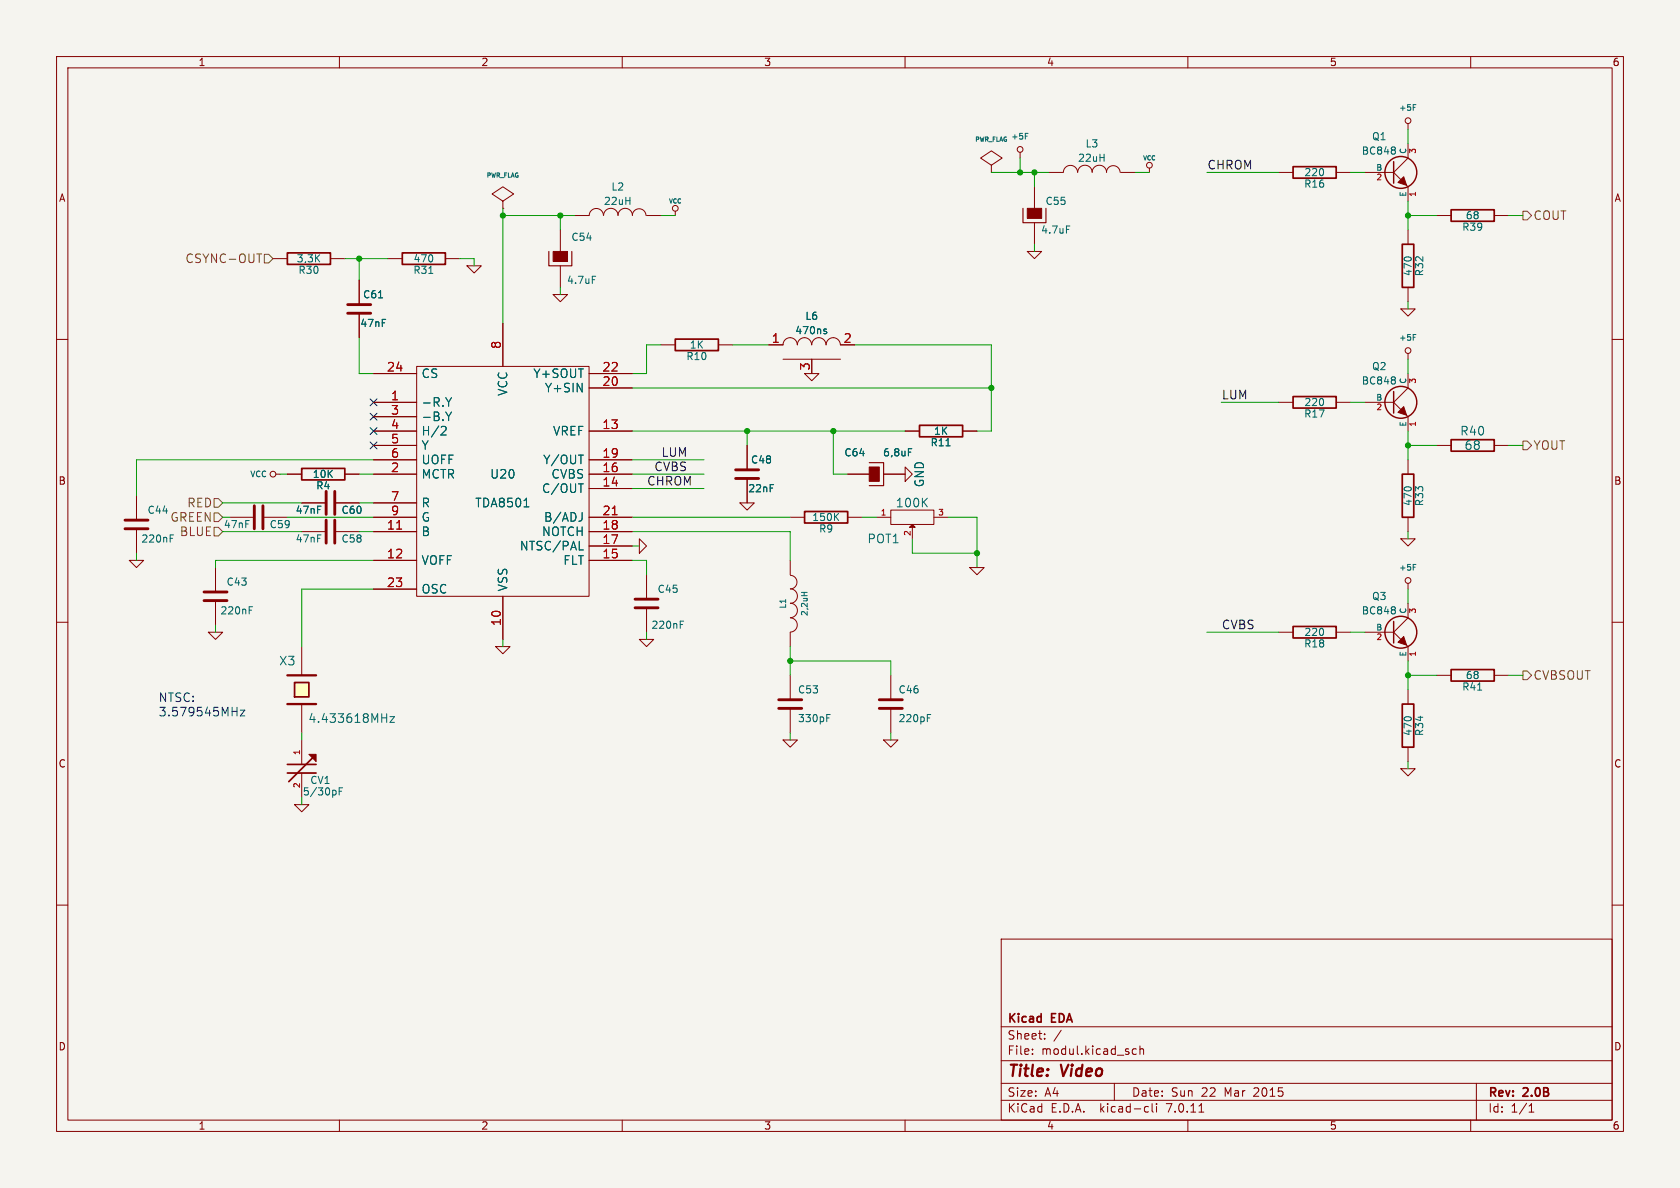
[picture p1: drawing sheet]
<svg xmlns="http://www.w3.org/2000/svg" width="297mm" height="210mm" viewBox="0 0 297 210" stroke-linecap="round" stroke-linejoin="round" font-family="sans-serif">
<path d="M0 0h297v210h-297z" fill="#f5f4ef" stroke="#f5f4ef" stroke-width=".18"/>
<g fill="none" stroke="#840000" stroke-width=".18">
<path d="M10 10h277v190h-277zM12 12h273v186h-273zM60 10v2M110 10v2M160 10v2M210 10v2M260 10v2M88.9 35.6l1.9-1.3-1.9-1.3-1.9 1.3 1.9 1.3v1.2M88.9 36.8h.1M101.6 38.1h2.5M104.2 38.1a1.26 1.26 0 0 1 1.2-1.2 1.26 1.26 0 0 1 1.3 1.2 1.3 1.3 0 0 1 1.3-1.3 1.3 1.3 0 0 1 1.3 1.3 1.27 1.27 0 0 1 1.2-1.3 1.27 1.27 0 0 1 1.3 1.3M111.8 38.1a1.21 1.21 0 0 1 1.2-1.2 1.21 1.21 0 0 1 1.2 1.2"/>
<path d="M114.3 38.1h2.5M119.4 37.3v.8M182.9 33v3.8M182.9 39.4v3.8M226.1 30.5h2.5M236.2 30.5h2.6M241.3 30.5h5.1M246.4 30.5l1.2 1.3M248.7 32.8l.2 .2v2.6M248.9 21.8v1.1M248.9 25.4v2.5l-2.5 2.6M254 38.1h2.5"/>
<path d="M264.2 38.1h2.5M10 60h2M68.6 45.7h2.5M78.7 45.7h2.6M82.5 47h2.6l-1.3 1.3zM88.9 57.2v7.6M181.6 44.5h2.5l-1.2 1.2zM247.6 54.6h2.6l-1.3 1.3zM248.9 40.6v2.6M248.9 50.8v2.5M285 60h2M66 76.2h7.7"/>
<path d="M66 71.1h7.7M66 66h7.7M66 73.7h7.7M66 78.7h7.7M73.7 64.8h30.4v40.6h-30.4zM104.1 76.2h7.7M104.1 68.6h7.7M104.1 66h7.7M116.8 61h2.6M127 61h2.5M132.1 78.7v4.4M142.2 66h2.6l-1.3 1.3z"/>
<path d="M160 76.2h2.6M170.2 76.2h2.5M226.1 71.1h2.5M236.2 71.1h2.6M241.3 71.1h5.1M246.4 71.1l1.2 1.3M248.7 73.4l.2 .3v2.5M248.9 62.5v1M248.9 66v2.6l-2.5 2.5M254 78.7h2.5M264.2 78.7h2.5M24.1 87.6v4.3"/>
<path d="M24.1 93.5v4.3M53.3 94h4.4M53.3 88.9h4.4M59.2 94h4.3M59.2 88.9h4.3M66 91.4h7.7M66 83.8h7.7M66 94h7.7M66 99.1h7.7M66 81.3h7.7M66 88.9h7.7M104.1 91.4h7.7"/>
<path d="M104.1 83.8h7.7M104.1 94h7.7M104.1 99.1h7.7M104.1 86.4h7.7M104.1 96.5h7.7M104.1 81.3h7.7M113 95.3l1.3 1.2-1.3 1.3zM130.8 88.9h2.5l-1.2 1.3zM132.1 84.6v4.3M139.7 91.4h2.5M139.7 99.1v2.5M149.9 91.4h2.5"/>
<path d="M149.9 83.8h3.8M154.9 91.4h2.6M156.2 83.8h3.8M157.5 90.2h7.6v2.5h-7.6zM160 82.6l1.3 1.2-1.3 1.3zM161.3 93.2v2.1M165.1 91.4h2.5M247.6 95.3h2.6l-1.3 1.2zM248.9 81.3v2.5M248.9 91.4v2.6M10 110h2M66 104.1h7.7"/>
<path d="M87.6 114.3h2.6l-1.3 1.3zM88.9 105.4v7.6M113 113h2.6l-1.3 1.3zM114.3 101.6v4.3M114.3 107.4v4.4M139.7 111.8v2.5M139.7 119.4v4.3M139.7 104.1a1.27 1.27 0 0 1 1.3 1.3 1.27 1.27 0 0 1-1.3 1.2 1.3 1.3 0 0 1 1.3 1.3 1.3 1.3 0 0 1-1.3 1.3 1.26 1.26 0 0 1 1.2 1.3 1.26 1.26 0 0 1-1.2 1.2M139.7 101.7a1.21 1.21 0 0 1 1.2 1.2 1.21 1.21 0 0 1-1.2 1.2M157.5 119.4v4.3M171.4 100.3h2.6l-1.3 1.3zM226.1 111.8h2.5"/>
<path d="M236.2 111.8h2.6M241.3 111.8h5.1M246.4 111.8l1.2 1.2M248.7 114l.2 .3v2.5M248.9 103.1v1M248.9 106.7v2.5l-2.5 2.6M254 119.4h2.5M264.2 119.4h2.5M285 110h2M53.3 130.8v4.3M53.3 136.7v4.3M138.4 130.8h2.6l-1.3 1.3z"/>
<path d="M139.7 125.2v4.3M156.2 130.8h2.5l-1.2 1.3zM157.5 125.2v4.3M247.6 135.9h2.6l-1.3 1.3zM248.9 121.9v2.6M248.9 132.1v2.5M10 160h2M52.1 142.2h2.5l-1.3 1.3zM285 160h2M177 166h108v32h-108zM60 198v2M110 198v2"/>
<path d="M160 198v2M177 194.5h108M177 191.5h108M177 187.5h108M177 181.5h108M182.5 186.3v.1M182.5 185.5v.1M184.7 183.6v.1M184.7 182.8v.1M187.6 182.1l-1.3 2M197 191.5v3M200.2 186.1l.3 .3 .4-.1"/>
<path d="M200.9 185.5l-.4-.1-.3 .3M201.5 185.5l.2-.1 .4 .1 .1 .9M201.5 184.9v1.5M202.6 195.6l.4 .1M203 196.5l-.4 .1M203.7 195.1v1.3l.2 .2M204.5 195.1v.1M204.5 195.6v1M210 198v2M212 196.6h.8M260 198v2M261 191.5v6.5"/>
<path d="M270.3 196.6h.9M270.3 195.5l.4-.4v1.5"/>
<circle cx="119.4" cy="36.8" r=".51"/>
<circle cx="248.9" cy="21.3" r=".51"/>
<circle cx="248.9" cy="62" r=".51"/>
<circle cx="248.9" cy="102.6" r=".51"/>
</g>
<g fill="none" stroke="#840000" stroke-width=".3">
<path d="M228.6 29.5h7.6v2h-7.6zM256.5 37.1h7.7v2h-7.7zM71.1 44.7h7.6v2h-7.6zM119.4 59.9h7.6v2.1h-7.6zM247.9 43.2h2v7.6h-2zM162.6 75.2h7.6v2h-7.6zM228.6 70.1h7.6v2h-7.6zM256.5 77.7h7.7v2.1h-7.7zM142.2 90.4h7.7v2.1h-7.7zM247.9 83.8h2v7.6h-2zM228.6 110.7h7.6v2.1h-7.6zM256.5 118.4h7.7v2h-7.7z"/>
<path d="M50.8 136.7h5.1M50.8 135.1h5.1M55.2 134l-4.1 4.2M247.9 124.5h2v7.6h-2z"/>
</g>
<path d="M180.8 36.8v2.6h4.1v-2.6M153.7 81.8h2.5v4.1h-2.5" fill="none" stroke="#840000" stroke-width=".2"/>
<g fill="#840000" stroke="#840000" stroke-width=".18">
<path d="M181.6 36.8h2.5v1.8h-2.5z"/>
<path d="M247.1 32.3l1.1-1.1 .5 1.6z"/>
<path d="M247.1 113.5l1.1-1 .5 1.5z"/>
<path d="M247.1 72.9l1.1-1 .5 1.5z"/>
<path d="M153.7 82.6h1.7v2.5h-1.7z"/>
<path d="M160.8 93.2l.5-.5 .5 .5z"/>
<path d="M54.6 133.4h1.3v1.2z"/>
</g>
<g fill="none" stroke="#006464" stroke-width=".18">
<path d="M249.8 18.5h.5M188.5 39.9h.6M246.6 26l.1 .2-.1 .3M246.6 26.6l.1 .2-.1 .4M75.8 48.3h.7M249.8 59.1h.5M78.6 75.4l.3 .3-.1 .3-.9 .9h1M78.8 72.8l.5 .8M79.3 73.6v.8M79.8 70.3l-.5 .8M79.8 72.8l-.5 .8M160.6 79.3h.6"/>
<path d="M167.2 78.8h.8M246.6 66.7l.1 .2-.1 .2M246.6 67.2l.1 .2-.1 .4M30.1 95.2h.4M30.1 94.6h.6M92.6 89.6h.9M102.4 97.2h.7M102.9 90.6v1.1l-.2 .4M147.7 91.3l.6 .7M148.3 90.7l-.8 .8M249.8 99.8h.5M120.3 110.4h.4"/>
<path d="M120.3 109.8h.6M141.7 104.7h1M142.2 104.7v.6M246.6 107.3l.1 .2-.1 .2M246.6 107.9l.1 .1-.1 .5M60 139.9h.4M60.6 139.3h-.6v1.2M146.2 126.9h.4M146.2 126.3h.6M163.9 126.9h.5M163.9 126.3h.6M261.2 122h.8"/>
</g>
<g fill="none" stroke="#840000" stroke-width=".25">
<path d="M246.4 28.6v3.8M246.4 69.2v3.8M246.4 109.9v3.8"/>
<circle cx="247.6" cy="30.5" r="2.82"/>
<circle cx="247.6" cy="71.1" r="2.82"/>
<circle cx="247.6" cy="111.8" r="2.82"/>
</g>
<path d="M70.1 93.5h.9M108.2 91h.9" fill="none" stroke="#a90000" stroke-width=".18"/>
<g fill="none" stroke="#840000" stroke-width=".51">
<path d="M22.1 93.5h4.1M22.1 91.9h4.1M57.7 86.9v4M57.7 91.9v4.1M59.2 86.9v4M59.2 91.9v4.1M130 83.1h4.1M130 84.6h4.1M112.3 107.4h4M112.3 105.9h4M137.7 125.2h4M137.7 123.7h4"/>
<path d="M155.4 125.2h4.1M155.4 123.7h4.1"/>
</g>
<path d="M52.1 120.7h2.5v2.5h-2.5z" fill="#ffffc2"/>
<path d="M50.8 119.4h5.1M50.8 124.5h5.1" fill="none" stroke="#840000" stroke-width=".41"/>
<path d="M50.8 44.7h7.6v2h-7.6zM53.3 82.8h7.7v2h-7.7zM52.1 120.7h2.5v2.5h-2.5z" fill="none" stroke="#840000" stroke-width=".3"/>
<g fill="none" stroke="#840000" stroke-width=".18">
<path d="M175.3 29.2l1.9-1.3-1.9-1.2-1.9 1.2 1.9 1.3v1.3M175.3 30.5h.1M180.3 26.9v1M185.4 30.5h2.6M188 30.5a1.26 1.26 0 0 1 1.2-1.3 1.26 1.26 0 0 1 1.3 1.3M190.5 30.5a1.28 1.28 0 0 1 1.3-1.3 1.28 1.28 0 0 1 1.3 1.3M193.1 30.5a1.28 1.28 0 0 1 1.2-1.3 1.28 1.28 0 0 1 1.3 1.3 1.19 1.19 0 0 1 1.2-1.2 1.19 1.19 0 0 1 1.2 1.2M198.1 30.5h2.6M203.2 29.7v.8M48.3 45.7h2.5M58.4 45.7h2.6M63.5 49.5v4.3"/>
<path d="M63.5 55.4v4.3M88.9 57.2v7.6M97.8 52.1h2.5l-1.2 1.2zM99.1 40.6v3.9M99.1 47v3.8M66 71.1h7.7M66 76.2h7.7M66 66h7.7M66 73.7h7.7M66 78.7h7.7M104.1 76.2h7.7M104.1 68.6h7.7"/>
<path d="M104.1 66h7.7M132.1 78.7v4.4M135.9 61h2.5a1.26 1.26 0 0 1 1.3-1.3 1.26 1.26 0 0 1 1.2 1.3M138.4 63.5h10.2M141 61a1.26 1.26 0 0 1 1.2-1.3 1.26 1.26 0 0 1 1.3 1.3M143.5 61a1.26 1.26 0 0 1 1.3-1.3 1.26 1.26 0 0 1 1.2 1.3M143.5 63.5v2.5M146 61a1.26 1.26 0 0 1 1.3-1.3 1.26 1.26 0 0 1 1.3 1.3M148.6 61h2.5M160 76.2h2.6M170.2 76.2h2.5M22.9 99.1h2.5l-1.3 1.2z"/>
<path d="M40.6 91.4h4.4M46.5 91.4h4.3M48.8 83.8h.7M50.8 83.8h2.5M53.3 88.9h4.4M59.2 88.9h4.3M61 83.8h2.5M66 83.8h7.7M66 91.4h7.7M66 94h7.7M66 99.1h7.7M66 81.3h7.7"/>
<path d="M66 88.9h7.7M104.1 83.8h7.7M104.1 91.4h7.7M104.1 94h7.7M104.1 99.1h7.7M104.1 86.4h7.7M104.1 96.5h7.7M104.1 81.3h7.7M132.1 84.6v4.3M149.9 83.8h3.8M156.2 83.8h3.8M36.8 111.8h2.6l-1.3 1.2z"/>
<path d="M38.1 100.3v4.3M38.1 106.2v4.3M53.3 114.3v5.1M66 104.1h7.7M88.9 105.4v7.6M53.3 124.5v5"/>
<circle cx="180.3" cy="26.4" r=".51"/>
<circle cx="203.2" cy="29.2" r=".51"/>
<circle cx="48.3" cy="83.8" r=".51"/>
</g>
<g fill="none" stroke="#006464" stroke-width=".18">
<path d="M181.3 23.6h.4M66.9 52.6h.7M104.7 48.8h.6M145.8 58.6h.3l.1 .2-.2 .2h-.3M145.8 58.2h.3M78.6 75.4l.3 .3-.1 .3-.9 .9h1M78.8 72.8l.5 .8M79.3 73.6v.8M79.8 70.3l-.5 .8M79.8 72.8l-.5 .8M160.6 79.3h.6M167.2 78.8h.8"/>
<path d="M92.6 89.6h.9M102.4 97.2h.7M102.9 90.6v1.1l-.2 .4M44.1 107.9h.4M44.1 107.3h.6M67.5 126.9h.9M68.4 126.2v1.5M68.9 126.7h.8l-.8 1h.8"/>
</g>
<path d="M61.5 55.4h4M61.5 53.8h4M45 89.4v4.1M46.5 89.4v4.1M36.1 106.2h4M36.1 104.6h4" fill="none" stroke="#840000" stroke-width=".51"/>
<path d="M97 44.5v2.5h4.1v-2.5" fill="none" stroke="#840000" stroke-width=".2"/>
<path d="M97.8 44.5h2.5v1.7h-2.5z" fill="#840000" stroke="#840000" stroke-width=".18"/>
<path d="M269.2 37.3h.8l.8 .8-.8 .8h-.8zM45.4 44.9h.9M46.7 45h.8l.8 .7-.8 .8h-.8zM269.2 78h.8l.8 .7-.8 .8h-.8zM37.8 88.1h.8l.8 .8-.8 .8h-.8zM37.8 93.2h.8l.8 .8-.8 .7h-.8zM37.8 90.7h.8l.8 .7-.8 .8h-.8zM269.2 118.6h.8l.8 .8-.8 .7h-.8z" fill="none" stroke="#725600" stroke-width=".18"/>
<path d="M41 125.8h.9M41.9 125v1.6M42.5 125.5h.8l-.8 1.1h.8" fill="none" stroke="#0000c2" stroke-width=".18"/>
<g fill="none" stroke="#009600" stroke-width=".18">
<path d="M88.9 38.1h12.7M88.9 36.8v20.4M99.1 38.1v2.5M116.8 38.1h2.6M175.3 30.5h10.1M180.3 27.9v2.6M182.9 30.5v2.5M200.7 30.5h2.5M213.4 30.5h12.7M238.8 30.5h2.5M248.9 22.9v2.5M248.9 35.6v5"/>
<path d="M248.9 38.1h5.1M266.7 38.1h2.5M61 45.7h7.6M63.5 59.7v6.3h2.5M63.5 45.7v3.8M81.3 45.7h2.5v1.3M99.1 50.8v1.3M182.9 43.2v1.3M248.9 53.3v1.3M111.8 76.2h48.2M111.8 68.6h63.5M116.8 61h-2.5v5h-2.5"/>
<path d="M129.5 61h6.4M132.1 76.2v2.5M147.3 76.2v7.6h2.6M151.1 61h24.2v15.2h-2.6M215.9 71.1h10.2M238.8 71.1h2.5M248.9 63.5v2.5M248.9 76.2v5.1M248.9 78.7h5.1M266.7 78.7h2.5M24.1 97.8v1.3M39.4 94h13.9"/>
<path d="M39.4 88.9h13.9M39.4 91.4h1.2M49.5 83.8h1.3M50.8 91.4h15.2M63.5 83.8h2.5M63.5 94h2.5M63.5 88.9h2.5M66 81.3h-41.9v6.3M66 99.1h-27.9v1.2M111.8 83.8h12.7M111.8 94h27.9v5.1M111.8 91.4h27.9"/>
<path d="M111.8 99.1h2.5v2.5M111.8 81.3h12.7M111.8 86.4h12.7M111.8 96.5h1.2M152.4 91.4h2.5M161.3 95.3v2.5h11.4M167.6 91.4h5.1v8.9M248.9 94v1.3M38.1 110.5v1.3M66 104.1h-12.7v10.2M88.9 113v1.3M114.3 111.8v1.2"/>
<path d="M139.7 114.3v5.1M139.7 116.8h17.8v2.6M213.4 111.8h12.7M238.8 111.8h2.5M248.9 104.1v2.6M248.9 116.8v5.1M248.9 119.4h5.1M266.7 119.4h2.5M53.3 129.5v1.3M139.7 129.5v1.3M157.5 129.5v1.3M248.9 134.6v1.3"/>
<path d="M53.3 141v1.2"/>
</g>
<path d="M65.4 78.1l1.2 1.2M65.4 75.6l1.2 1.2M65.4 70.5l1.2 1.2M65.4 73.1l1.2 1.2M66.6 78.1l-1.2 1.2M66.6 75.6l-1.2 1.2M66.6 70.5l-1.2 1.2M66.6 73.1l-1.2 1.2" fill="none" stroke="#000084" stroke-width=".18"/>
<path d="M70.1 93.5h.9M108.2 91h.9" fill="none" stroke="#a90000" stroke-width=".18"/>
<g fill="#009600" stroke="#009600" stroke-width=".18">
<circle cx="248.9" cy="38.1" r=".46"/>
<circle cx="248.9" cy="78.7" r=".46"/>
<circle cx="248.9" cy="119.4" r=".46"/>
<circle cx="88.9" cy="38.1" r=".46"/>
<circle cx="63.5" cy="45.7" r=".46"/>
<circle cx="99.1" cy="38.1" r=".46"/>
<circle cx="182.9" cy="30.5" r=".46"/>
<circle cx="175.3" cy="68.6" r=".46"/>
<circle cx="139.7" cy="116.8" r=".46"/>
<circle cx="172.7" cy="97.8" r=".46"/>
<circle cx="180.3" cy="30.5" r=".46"/>
<circle cx="132.1" cy="76.2" r=".46"/>
<circle cx="147.3" cy="76.2" r=".46"/>
</g>
<g font-size="2.8" fill="#840000">
<text x="178" y="190.9">Title:</text>
<text x="187.7" y="190.9">Video</text>
</g>
<g font-size="2.1" fill="#0f0f0f">
<text x="213.4" y="30.1">CHROM</text>
<text x="215.9" y="70.7">LUM</text>
<text x="115.6" y="83.4">CVBS</text>
<text x="116.8" y="80.9">LUM</text>
<text x="114.3" y="85.9">CHROM</text>
<text x="215.9" y="111.3">CVBS</text>
</g>
<g font-size="2.1" fill="#725600">
<text x="271" y="39.1">COUT</text>
<text x="32.7" y="46.7">CSYNC-OUT</text>
<text x="271" y="79.7">YOUT</text>
<text x="33" y="89.9">RED</text>
<text x="30.1" y="92.4">GREEN</text>
<text x="31.7" y="95">BLUE</text>
<text x="271" y="120.4">CVBSOUT</text>
</g>
<g font-size="2.1" fill="#a90000">
<text x="68.3" y="65.8">24</text>
<text x="88.6" y="61.8" transform="rotate(-90 88.6 61.8)">8</text>
<text x="106.4" y="65.8">22</text>
<text x="136.4" y="60.7">1</text>
<text x="143.3" y="65.6" transform="rotate(-90 143.3 65.6)">3</text>
<text x="149.1" y="60.7">2</text>
<text x="69" y="70.9">1</text>
<text x="106.4" y="68.3">20</text>
<text x="69" y="73.4">3</text>
<text x="69" y="75.9">4</text>
<text x="106.4" y="75.9">13</text>
<text x="69" y="83.6">2</text>
<text x="69" y="78.5">5</text>
<text x="69" y="81">6</text>
<text x="106.4" y="83.6">16</text>
<text x="106.4" y="81">19</text>
<text x="69" y="88.6">7</text>
<text x="106.4" y="86.1">14</text>
<text x="68.3" y="93.7">11</text>
<text x="69" y="91.2">9</text>
<text x="106.4" y="93.7">18</text>
<text x="106.4" y="91.2">21</text>
<text x="68.3" y="98.8">12</text>
<text x="106.4" y="98.8">15</text>
<text x="106.4" y="96.3">17</text>
<text x="68.3" y="103.9">23</text>
<text x="88.6" y="110.7" transform="rotate(-90 88.6 110.7)">10</text>
</g>
<g font-size="2.1" fill="#006464">
<text x="74.4" y="67">CS</text>
<text x="89.9" y="70" transform="rotate(-90 89.9 70)">VCC</text>
<text x="94.2" y="67">Y+SOUT</text>
<text x="96.3" y="69.6">Y+SIN</text>
<text x="74.4" y="72.1">-R.Y</text>
<text x="74.4" y="74.7">-B.Y</text>
<text x="74.4" y="77.2">H/2</text>
<text x="97.7" y="77.2">VREF</text>
<text x="258.1" y="77.2">R40</text>
<text x="74.4" y="79.7">Y</text>
<text x="74.4" y="82.3">UOFF</text>
<text x="96" y="82.3">Y/OUT</text>
<text x="258.8" y="79.7">68</text>
<text x="74.4" y="84.8">MCTR</text>
<text x="74.4" y="89.9">R</text>
<text x="83.9" y="89.9">TDA8501</text>
<text x="86.6" y="84.8">U20</text>
<text x="95.8" y="87.4">C/OUT</text>
<text x="97.4" y="84.8">CVBS</text>
<text x="158.3" y="89.9">100K</text>
<text x="163.6" y="86.2" transform="rotate(-90 163.6 86.2)">GND</text>
<text x="74.4" y="95">B</text>
<text x="74.4" y="92.4">G</text>
<text x="95.8" y="95">NOTCH</text>
<text x="96.1" y="92.4">B/ADJ</text>
<text x="74.4" y="100.1">VOFF</text>
<text x="91.8" y="97.5">NTSC/PAL</text>
<text x="99.5" y="100.1">FLT</text>
<text x="153.3" y="96.2">POT1</text>
<text x="74.4" y="105.1">OSC</text>
<text x="89.9" y="104.6" transform="rotate(-90 89.9 104.6)">VSS</text>
<text x="49.3" y="117.8">X3</text>
<text x="54.4" y="128">4.433618MHz</text>
</g>
<g font-size="2.1" fill="#0000c2">
<text x="27.9" y="124.2">NTSC:</text>
<text x="27.9" y="126.8">3.579545MHz</text>
</g>
<g font-size="2.1" fill="#840000">
<text x="178" y="184">Sheet:</text>
<text x="178" y="181.2">Kicad</text>
<text x="186" y="181.2">EDA</text>
<text x="178" y="186.7">File:</text>
<text x="184.1" y="186.7">modul.kicad_sch</text>
<text x="178" y="196.9">KiCad</text>
<text x="178" y="194.1">Size:</text>
<text x="184.7" y="194.1">A4</text>
<text x="185.7" y="196.9">E.D.A.</text>
<text x="194.6" y="196.9">kicad-cli</text>
<text x="200" y="194.1">Date:</text>
<text x="206.5" y="196.9">7.0.11</text>
<text x="207" y="194.1">Sun</text>
<text x="212.5" y="194.1">22</text>
<text x="216.6" y="194.1">Mar</text>
<text x="221.9" y="194.1">2015</text>
<text x="263" y="194.3">Rev:</text>
<text x="263" y="196.9">Id:</text>
<text x="267.1" y="196.9">1/1</text>
<text x="269.4" y="194.3">2.0B</text>
</g>
<g font-size="1.8" fill="#840000">
<text x="35" y="11.9">1</text>
<text x="85" y="11.9">2</text>
<text x="135" y="11.9">3</text>
<text x="185" y="11.9">4</text>
<text x="235" y="11.9">5</text>
<text x="285" y="11.9">6</text>
<text x="10.3" y="35.9">A</text>
<text x="285.3" y="35.9">A</text>
<text x="10.3" y="85.9">B</text>
<text x="285.3" y="85.9">B</text>
<text x="10.3" y="135.9">C</text>
<text x="285.3" y="135.9">C</text>
<text x="10.3" y="185.9">D</text>
<text x="285.3" y="185.9">D</text>
<text x="35" y="199.9">1</text>
<text x="85" y="199.9">2</text>
<text x="135" y="199.9">3</text>
<text x="185" y="199.9">4</text>
<text x="235" y="199.9">5</text>
<text x="285" y="199.9">6</text>
</g>
<g font-size="1.8" fill="#006464">
<text x="190.5" y="28.8">22uH</text>
<text x="191.8" y="26.3">L3</text>
<text x="240.7" y="27.5">BC848</text>
<text x="242.5" y="25">Q1</text>
<text x="108" y="33.9">L2</text>
<text x="230.5" y="33.4">R16</text>
<text x="230.5" y="31.3">220</text>
<text x="106.7" y="36.4">22uH</text>
<text x="184" y="41.5">4.7uF</text>
<text x="184.7" y="36.4">C55</text>
<text x="258.4" y="41">R39</text>
<text x="259" y="39">68</text>
<text x="52.4" y="46.6">3,3K</text>
<text x="73" y="46.6">470</text>
<text x="100.9" y="42.8">C54</text>
<text x="52.7" y="48.6">R30</text>
<text x="64.1" y="52.9">C61</text>
<text x="73" y="48.6">R31</text>
<text x="100.1" y="50.4">4.7uF</text>
<text x="249.8" y="48.9" transform="rotate(-90 249.8 48.9)">470</text>
<text x="251.8" y="48.9" transform="rotate(-90 251.8 48.9)">R32</text>
<text x="63.6" y="58">47nF</text>
<text x="140.5" y="59.3">470ns</text>
<text x="142.3" y="56.7">L6</text>
<text x="121.2" y="63.9">R10</text>
<text x="121.8" y="61.8">1K</text>
<text x="242.5" y="65.6">Q2</text>
<text x="230.5" y="72">220</text>
<text x="240.7" y="68.2">BC848</text>
<text x="165" y="77.1">1K</text>
<text x="230.5" y="74">R17</text>
<text x="132.7" y="82.1">C48</text>
<text x="149.2" y="80.9">C64</text>
<text x="156" y="80.9">6,8uF</text>
<text x="164.4" y="79.1">R11</text>
<text x="55.2" y="84.7">10K</text>
<text x="55.8" y="86.7">R4</text>
<text x="132.2" y="87.2">22nF</text>
<text x="249.8" y="89.5" transform="rotate(-90 249.8 89.5)">470</text>
<text x="251.8" y="89.6" transform="rotate(-90 251.8 89.6)">R33</text>
<text x="26" y="91">C44</text>
<text x="39.5" y="93.6">47nF</text>
<text x="47.6" y="93.6">C59</text>
<text x="52.2" y="91">47nF</text>
<text x="60.3" y="91">C60</text>
<text x="143.5" y="92.3">150K</text>
<text x="144.7" y="94.3">R9</text>
<text x="24.9" y="96.1">220nF</text>
<text x="52.2" y="96.1">47nF</text>
<text x="60.3" y="96.1">C58</text>
<text x="40" y="103.7">C43</text>
<text x="116.2" y="105">C45</text>
<text x="242.5" y="106.3">Q3</text>
<text x="38.9" y="108.8">220nF</text>
<text x="115.1" y="111.4">220nF</text>
<text x="230.5" y="112.6">220</text>
<text x="240.7" y="108.8">BC848</text>
<text x="230.5" y="114.7">R18</text>
<text x="141" y="122.8">C53</text>
<text x="158.8" y="122.8">C46</text>
<text x="258.4" y="122.3">R41</text>
<text x="259" y="120.2">68</text>
<text x="141" y="127.9">330pF</text>
<text x="158.8" y="127.9">220pF</text>
<text x="249.8" y="130.2" transform="rotate(-90 249.8 130.2)">470</text>
<text x="251.8" y="130.2" transform="rotate(-90 251.8 130.2)">R34</text>
<text x="53.4" y="140.8">5/30pF</text>
<text x="54.8" y="138.8">CV1</text>
</g>
<g font-size="1.4" fill="#006464">
<text x="247.2" y="19.8">+5F</text>
<text x="178.7" y="24.9">+5F</text>
<text x="248.7" y="27.3" transform="rotate(-90 248.7 27.3)">C</text>
<text x="243.2" y="30.2">B</text>
<text x="248.7" y="34.9" transform="rotate(-90 248.7 34.9)">E</text>
<text x="247.2" y="60.4">+5F</text>
<text x="243.2" y="70.9">B</text>
<text x="248.7" y="67.9" transform="rotate(-90 248.7 67.9)">C</text>
<text x="248.7" y="75.5" transform="rotate(-90 248.7 75.5)">E</text>
<text x="44.1" y="84.6">VCC</text>
<text x="247.2" y="101.1">+5F</text>
<text x="139.2" y="107.7" transform="rotate(-90 139.2 107.7)">L1</text>
<text x="143" y="109" transform="rotate(-90 143 109)">2,2uH</text>
<text x="243.2" y="111.5">B</text>
<text x="248.7" y="108.6" transform="rotate(-90 248.7 108.6)">C</text>
<text x="248.7" y="116.2" transform="rotate(-90 248.7 116.2)">E</text>
</g>
<g font-size="1.4" fill="#a90000">
<text x="250.6" y="27.3" transform="rotate(-90 250.6 27.3)">3</text>
<text x="243.2" y="32.2">2</text>
<text x="250.6" y="34.9" transform="rotate(-90 250.6 34.9)">1</text>
<text x="250.6" y="67.9" transform="rotate(-90 250.6 67.9)">3</text>
<text x="243.2" y="72.8">2</text>
<text x="250.6" y="75.5" transform="rotate(-90 250.6 75.5)">1</text>
<text x="155.6" y="91.2">1</text>
<text x="161" y="94.8" transform="rotate(-90 161 94.8)">2</text>
<text x="165.8" y="91.2">3</text>
<text x="243.2" y="113.5">2</text>
<text x="250.6" y="108.6" transform="rotate(-90 250.6 108.6)">3</text>
<text x="250.6" y="116.2" transform="rotate(-90 250.6 116.2)">1</text>
<text x="53.1" y="133.6" transform="rotate(-90 53.1 133.6)">1</text>
<text x="53.1" y="139.4" transform="rotate(-90 53.1 139.4)">2</text>
</g>
<g font-size="1.1" fill="#006464">
<text x="172.3" y="25.2">PWR_FLAG</text>
<text x="202" y="28.5">VCC</text>
<text x="85.9" y="31.6">PWR_FLAG</text>
<text x="118.1" y="36.2">VCC</text>
</g>
</svg>
